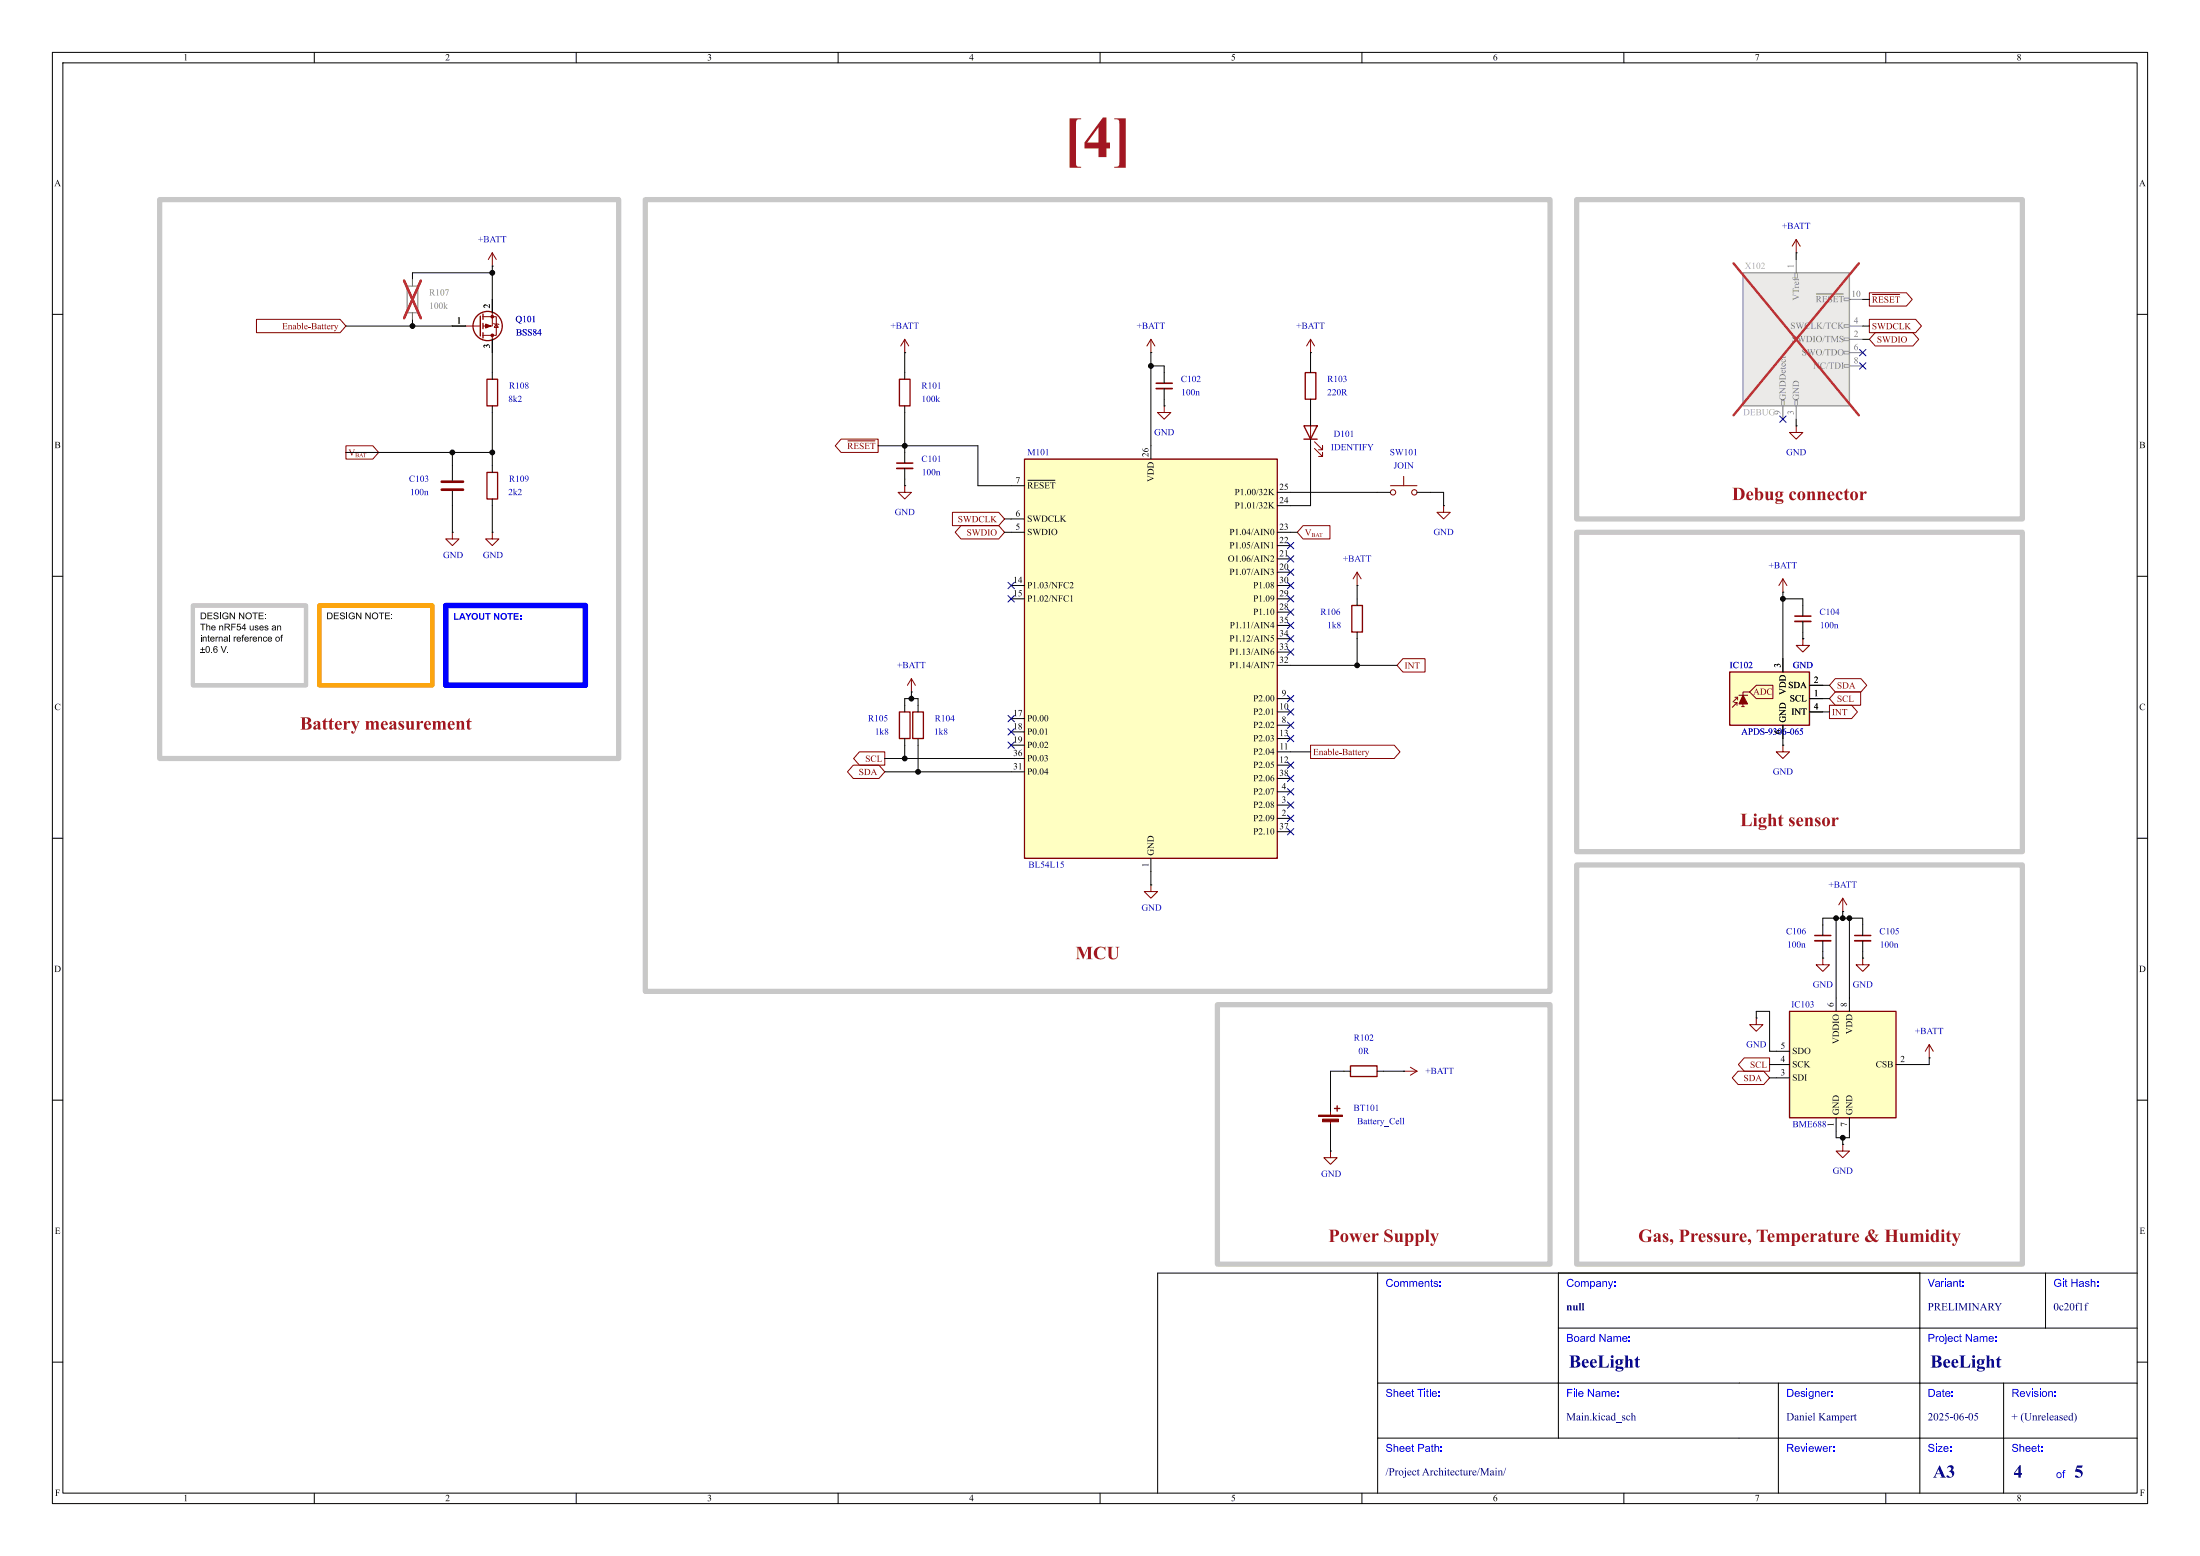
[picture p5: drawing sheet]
<svg xmlns="http://www.w3.org/2000/svg" width="420mm" height="297mm" viewBox="0 0 420 297" stroke-linecap="round" stroke-linejoin="round" font-family="sans-serif">
<g fill="none" stroke="#000" stroke-width=".19">
<path d="M10 10h400v277h-400zM12 12h396v273h-396zM60 10v2M110 10v2M160 10v2M210 10v2M260 10v2M310 10v2M360 10v2M94 50.8h.1M94 57.2v2.5M10 60h2"/>
<path d="M86.4 62.2h2.5M94 64.8v2.5M94 71.1v1.3M94 77.5v1.2M172.7 67.3h.1M219.7 67.3h.1M250.2 67.3h.1M408 60h2M86.4 88.9v2.8M86.4 93.7v2.8M94 88.9v1.3M94 95.3v1.2"/>
<path d="M342.9 81.3h.1M10 110h2M86.4 101.6h.1M94 101.6h.1M408 110h2M172.7 134.6v1.3M175.3 134.6v1.3M10 160h2M172.7 141v1.2M175.3 141v1.2M408 160h2M355.6 182.9h.1"/>
<path d="M10 210h2M408 210h2M263 243v42M297.5 253.5h110.5M297.5 243v31.5M366.5 243v42M390.5 243v10.5M408 243h-187v42M10 260h2M263 274.5h145M263 264h145M339.5 264v21"/>
<path d="M382.5 264v21M408 260h2M60 285v2M110 285v2M160 285v2M210 285v2M260 285v2M310 285v2M360 285v2"/>
</g>
<g fill="none" stroke="#840000" stroke-width=".25">
<path d="M92.2 59.9v1.1M91.7 60.3v3.8M92.2 61.7v1M92.2 63.5v1M93 72.4h2v5.1h-2zM93 90.2h2v5.1h-2zM171.7 135.9h2v5.1h-2zM174.2 135.9h2.1v5.1h-2.1z"/>
<circle cx="93.1" cy="62.2" r="2.79"/>
</g>
<g fill="none" stroke="#840000" stroke-width=".19">
<path d="M94 59.7v2.5h-1.8M94 48.3v2.5M94 48.3l-.8 1.2M94 48.3l.7 1.2M88.9 62.2h2.8M92.2 60.5h2.5v3.5h-2.5M94 64v.8M94.2 61.7l1 .3M94.7 61.8l.4 .7h-.7zM172.7 64.8l-.7 1.2M172.7 64.8l.8 1.2M172.7 64.8v2.5"/>
<path d="M219.7 64.8l-.8 1.2M219.7 64.8l.8 1.2M219.7 64.8v2.5M250.2 64.8l-.8 1.2M250.2 64.8l.8 1.2M250.2 64.8v2.5M342.9 81.3v1.3h1.3l-1.3 1.2-1.3-1.2h1.3M86.4 101.6v1.3h1.2l-1.2 1.2-1.3-1.2h1.3M94 101.6v1.3h1.2l-1.2 1.2-1.3-1.2h1.3M355.6 182.9v1.3h1.3l-1.3 1.2-1.3-1.2h1.3"/>
</g>
<g fill="#840000" stroke="#840000" stroke-width=".19">
<path d="M92.7 61.8l1 .4-1 .4z"/>
<circle cx="94" cy="64" r=".25"/>
<circle cx="94" cy="60.5" r=".25"/>
</g>
<path d="M77.7 54.6h2.1v5.1h-2.1z" fill="none" stroke="#9c9b98" stroke-width=".25"/>
<path d="M78.7 53.3v1.3M78.7 59.7v1.3" fill="none" stroke="#7a7a77" stroke-width=".19"/>
<path d="M77.1 53.6l3.2 7.1M80.3 53.6l-3.2 7.1" fill="none" stroke="#e12e31" stroke-width=".46"/>
<path d="M84.3 91.9h4.1M84.3 93.5h4.1" fill="none" stroke="#840000" stroke-width=".51"/>
<path d="M332.7 52.1h20.4v25.4h-20.4z" fill="#ebeae8"/>
<path d="M332.7 52.1h20.4v25.4h-20.4z" fill="none" stroke="#9c9b98" stroke-width=".25"/>
<path d="M342.6 52.1h.6v1h-.6zM340.1 76.5h.5v1h-.5zM342.6 76.5h.6v1h-.6zM352 62h1.1v.5h-1.1zM352 64.5h1.1v.5h-1.1zM352 67.1h1.1v.5h-1.1zM352 69.6h1.1v.5h-1.1z" fill="none" stroke="#9c9b98" stroke-width=".19"/>
<path d="M342.9 49.5v2.6M346.7 56.1h5.2M340.4 77.5v2.5M342.9 77.5v2.5M353.1 62.2h2.5M353.1 64.8h2.5M353.1 67.3h2.5M353.1 69.9h2.5" fill="none" stroke="#7a7a77" stroke-width=".19"/>
<path d="M330.9 50.3l24 29M354.9 50.3l-24 29" fill="none" stroke="#e12e31" stroke-width=".46"/>
<path d="M340.4 110.5l-.8 1.3M340.4 110.5l.7 1.3M340.4 110.5v2.5M344.2 121.9v1.3h1.2l-1.2 1.3-1.3-1.3h1.3" fill="none" stroke="#840000" stroke-width=".19"/>
<path d="M340.4 113h.1M344.2 115.6v2M344.2 118.6v2.1M344.2 121.9h.1" fill="none" stroke="#000" stroke-width=".19"/>
<path d="M342.6 117.6h3.1" fill="none" stroke="#840000" stroke-width=".3"/>
<path d="M342.6 118.6h3.1" fill="none" stroke="#840000" stroke-width=".33"/>
<path d="M330.2 128.3h15.2v10.1h-15.2z" fill="#ffffc2"/>
<g fill="none" stroke="#840000" stroke-width=".19">
<path d="M342.9 45.7l-.8 1.3M342.9 45.7l.8 1.3M342.9 45.7v2.6M331.1 134.1h.5M331.2 133.1h.5M331.6 134.1l-.9 .9M331.6 134.1v.5M331.7 133.1l-.9 .9M331.7 133.1v.5M332 132.7h1.6M332.5 134.9h.5M334 132.1l1.3-1.3h3.2v2.6h-3.2z"/>
<path d="M334 132.1h-1.3v2.8M340.4 142.2v1.3h1.2l-1.2 1.3-1.3-1.3h1.3M254 219.7v1.3h1.3l-1.3 1.2-1.3-1.2h1.3M254 212.1v.8M254 213.9v.7M268 204.5h2.5M269.2 203.7l1.3 .8M270.5 204.5l-1.3 .7"/>
</g>
<path d="M330.2 128.3h15.2v10.1h-15.2zM254.8 211.6h1M255.3 211.1v1M257.8 203.5h5.1v2h-5.1z" fill="none" stroke="#840000" stroke-width=".25"/>
<g fill="#840000" stroke="#840000" stroke-width=".19">
<path d="M332.7 132.7l.9 1.7h-1.6z"/>
<path d="M251.7 212.9h4.6v.2h-4.6z"/>
<path d="M252.5 213.6h3v.5h-3z"/>
</g>
<g fill="none" stroke="#000" stroke-width=".19">
<path d="M342.9 48.3h.1M340.4 125.7v2.6M340.4 138.4v2.6M345.4 130.8h2.6M345.4 133.4h2.6M345.4 135.9h2.6M340.4 142.2h.1M254 219.7h.1M254 209.6v2.5M254 214.6v2.6M256.5 204.5h1.3M262.9 204.5h1.3"/>
<path d="M268 204.5h.1"/>
</g>
<path d="M195.6 87.6h48.2v76.2h-48.2z" fill="#ffffc2"/>
<path d="M195.6 87.6h48.2v76.2h-48.2z" fill="none" stroke="#840000" stroke-width=".25"/>
<g fill="none" stroke="#000" stroke-width=".19">
<path d="M193 92.7h2.6M193 99.1h2.6M196.2 91.7h5.2M193 101.6h2.6M243.8 133.4h2.6M243.8 138.4h2.6M243.8 151.1h2.6M243.8 153.7h2.6M243.8 156.2h2.6M219.7 163.8v2.6M348 176.5v2.1M348 179.6v2"/>
<path d="M351.8 174h.1M335.3 194.3h.1M348 182.9h.1M368.3 201.9h.1"/>
</g>
<path d="M351.8 171.5l-.8 1.2M351.8 171.5l.8 1.2M351.8 171.5v2.5M335.3 194.3v1.3h1.2l-1.2 1.3-1.3-1.3h1.3M348 182.9v1.3h1.2l-1.2 1.2-1.3-1.2h1.3M368.3 199.4l-.8 1.3M368.3 199.4l.8 1.3M368.3 199.4v2.5" fill="none" stroke="#840000" stroke-width=".19"/>
<path d="M346.5 178.6h3" fill="none" stroke="#840000" stroke-width=".3"/>
<path d="M346.5 179.6h3" fill="none" stroke="#840000" stroke-width=".33"/>
<path d="M341.6 193h20.3v20.4h-20.3z" fill="#ffffc2"/>
<path d="M171.7 72.4h2v5.1h-2zM249.2 71.1h2v5.1h-2zM248.9 81.3h2.6l-1.3 2.5zM248.9 83.8h2.6M258.1 115.6h2v5.1h-2zM341.6 193h20.3v20.4h-20.3z" fill="none" stroke="#840000" stroke-width=".25"/>
<g fill="none" stroke="#000" stroke-width=".19">
<path d="M172.7 71.1v1.3M172.7 77.5v1.2M222.2 77.5h.1M222.2 71.1v2.1M222.2 74.2v2M250.2 69.9v1.2M250.2 76.2v1.3M250.2 78.7v2.6M172.7 92.7h.1M172.7 86.4v2M172.7 89.4v2M250.2 83.8v2.6"/>
<path d="M262.9 94h2.5M270.5 94h2.5M275.6 96.5h.1M259.1 111.8h.1M259.1 114.3v1.3M174 132.1h.1M259.1 120.7v1.2M219.7 168.9h.1M355.6 176.5v2.1M355.6 179.6v2M350.5 190.5v2.5M353.1 190.5v2.5"/>
<path d="M339.1 200.7h2.5M339.1 203.2h2.5M339.1 205.7h2.5M350.5 213.4v2.5M351.8 218.4h.1M353.1 213.4v2.5M361.9 203.2h2.6"/>
</g>
<path d="M220.7 73.2h3.1M171.2 88.4h3M354.1 178.6h3" fill="none" stroke="#840000" stroke-width=".3"/>
<path d="M220.7 74.2h3.1M171.2 89.4h3M354.1 179.6h3" fill="none" stroke="#840000" stroke-width=".33"/>
<g fill="none" stroke="#840000" stroke-width=".19">
<path d="M222.2 77.5v1.2h1.3l-1.3 1.3-1.2-1.3h1.2M172.7 92.7v1.3h1.3l-1.3 1.3-1.3-1.3h1.3M250.2 81.3v2.5M251 85.6l1.5 1.5v-.7v.7h-.8M251 84.3l1.5 1.6v-.8v.8h-.8M265.4 92.7h5.1M268 90.9v1.8M275.6 96.5v1.3h-1.3l1.3 1.3 1.3-1.3h-1.3M259.1 109.2l.7 1.3M259.1 109.2l-.8 1.3M259.1 109.2v2.6M174 129.5l.8 1.3"/>
<path d="M174 129.5l-.8 1.3M174 129.5v2.6M219.7 168.9v1.3h1.3l-1.3 1.3-1.3-1.3h1.3M351.8 218.4v1.3h1.3l-1.3 1.3-1.3-1.3h1.3"/>
<circle cx="265.9" cy="94" r=".51"/>
<circle cx="270" cy="94" r=".51"/>
</g>
<g fill="#840000">
<path d="M249.1 101h.5l-.1 .2 .3 .8 .3-.8-.1-.2h.3l-.5 1.2z"/>
<path d="M250.4 101.7l.5 .1 .1 .1-.1 .2 .1 .3-.6 .1 .1-.4h.1v.4a.2 .2 0 0 0 .3-.1 .2 .2 0 0 0 0-.2 .2 .2 0 0 0-.3-.1h-.1v-.3h.1v.3a.19 .19 0 0 0 .3 0 .19 .19 0 0 0 0-.3 .19 .19 0 0 0-.3 0z"/>
<path d="M251.5 101.7l.4 .8h-.3v-.3h-.3l.1 .3h-.3l.2-.3h.3l-.1-.3-.2 .3z"/>
<path d="M251.9 101.7h.6v.2l-.3-.1 .1 .7h-.3l.1-.7-.3 .1z"/>
</g>
<g fill="none" stroke="#840000" stroke-width=".19">
<path d="M356.9 55.9h7l1.2 1.3-1.2 1.2h-7zM357.5 56.2h5.1M356.9 61h8.8l1.1 1.2-1.1 1.3h-8.8zM358 63.5h7.2l1.1 1.3-1.1 1.2h-7.2l-1.1-1.2zM160.6 83.8h7v2.6h-7l-1.2-1.3zM161.9 84.1h5.1M181.8 97.8h8.9l1.1 1.3-1.1 1.2h-8.9zM183.5 100.3h7.2l1.1 1.3-1.1 1.3h-7.2l-1.2-1.3zM248.8 100.3h5.1v2.6h-5.1l-1.2-1.3zM267.8 125.7h4.2v2.6h-4.2l-1.1-1.3zM349.2 134.6h4.3l1.1 1.3-1.1 1.3h-4.3zM350.4 129.5h4.9l1.1 1.3-1.1 1.3h-4.9l-1.2-1.3z"/>
<path d="M350.4 132.1h4.8v2.5h-4.8l-1.2-1.2zM162.9 146h4.9l1.1 1.3-1.1 1.3h-4.9l-1.1-1.3zM164.1 143.5h4.8v2.6h-4.8l-1.1-1.3zM331.8 204.5h4.9l1.1 1.2-1.1 1.3h-4.9l-1.1-1.3zM333 201.9h4.8v2.6h-4.8l-1.1-1.3z"/>
</g>
<g fill="#840000">
<path d="M66.5 85.8h.5l-.1 .2 .3 .7 .3-.7-.1-.2h.4l-.6 1.2z"/>
<path d="M67.8 86.5h.5l.2 .2-.2 .2 .2 .3-.7 .1 .1-.4h.1v.3a.2 .2 0 0 0 .3 0 .2 .2 0 0 0 0-.3 .2 .2 0 0 0-.3 0h-.1v-.3h.1v.3a.19 .19 0 0 0 .3-.1 .19 .19 0 0 0 0-.2 .19 .19 0 0 0-.3 0z"/>
<path d="M69 86.5l.4 .8h-.3v-.3h-.3v.3h-.2l.2-.3h.3l-.2-.3-.1 .3z"/>
<path d="M69.3 86.5h.6v.2l-.2-.2 .1 .8h-.4l.1-.8-.2 .2z"/>
</g>
<path d="M49 61h15.9l1.1 1.2-1.1 1.3h-15.9zM66 85.1h5.2l1.1 1.3-1.1 1.2h-5.2zM250.2 142.2h16l1.1 1.3-1.1 1.3h-16z" fill="none" stroke="#840000" stroke-width=".19"/>
<g fill="none" stroke="#000" stroke-width=".19">
<path d="M94 50.8v6.4M94 52.1h-15.3v1.2M342.9 48.3v1.2M355.6 57.2h1.3M66 62.2h20.4M78.7 61v1.2M94 67.3v3.8M94 78.7v10.2M172.7 67.3v3.8M172.7 78.7v7.7M219.7 67.3v17.8M219.7 69.9h2.5v1.2"/>
<path d="M222.2 76.2v1.3M250.2 67.3v2.6M250.2 77.5v1.2M355.6 62.2h1.3M355.6 64.8h1.3M66 86.4h28M86.4 86.4v2.5M86.4 96.5v5.1M94 96.5v5.1M167.6 85.1h19.1v7.6h6.3M172.7 91.4v1.3M191.8 99.1h1.2"/>
<path d="M246.4 94h16.5M250.2 86.4v10.1h-3.8M273 94h2.6v2.5M342.9 80v1.3M191.8 101.6h1.2M246.4 101.6h1.2M259.1 111.8v2.5M340.4 113v12.7M340.4 114.3h3.8v1.3M172.7 134.6v-1.2h2.6v1.2M174 132.1v1.3M246.4 127h20.3"/>
<path d="M259.1 121.9v5.1M344.2 120.7v1.2M348 133.4h1.2M348 135.9h1.2M348 130.8h1.2M168.9 147.3h24.1M168.9 144.8h24.1M172.7 142.2v2.6M175.3 142.2v5.1M246.4 143.5h3.8M340.4 141v1.2M219.7 166.4v2.5"/>
<path d="M348 176.5v-1.2h7.6v1.2M350.5 175.3v15.2M351.8 174v1.3M353.1 175.3v15.2M335.3 194.3v-1.3h2.5v7.7h1.3M348 181.6v1.3M355.6 181.6v1.3M254 217.2v2.5M256.5 204.5h-2.5v5.1M264.2 204.5h3.8M337.8 203.2h1.3M337.8 205.7h1.3"/>
<path d="M350.5 215.9v1.3h2.6v-1.3M351.8 217.2v1.2M368.3 201.9v1.3h-3.8"/>
</g>
<g fill="none" stroke="#000084" stroke-width=".19">
<path d="M339.8 79.4l1.2 1.2M341 79.4l-1.2 1.2M355 69.2l1.2 1.3M355 66.7l1.2 1.2M356.2 69.2l-1.2 1.3M356.2 66.7l-1.2 1.2M192.4 113.7l1.2 1.2M192.4 111.2l1.2 1.2M193.6 113.7l-1.2 1.2M193.6 111.2l-1.2 1.2M245.8 118.8l1.2 1.2M245.8 113.7l1.2 1.2"/>
<path d="M245.8 106.1l1.2 1.2M245.8 108.6l1.2 1.2M245.8 111.2l1.2 1.2M245.8 103.5l1.2 1.2M245.8 116.2l1.2 1.2M247 118.8l-1.2 1.2M247 113.7l-1.2 1.2M247 106.1l-1.2 1.2M247 108.6l-1.2 1.2M247 111.2l-1.2 1.2M247 103.5l-1.2 1.2M247 116.2l-1.2 1.2"/>
<path d="M192.4 139.1l1.2 1.2M192.4 136.6l1.2 1.2M193.6 139.1l-1.2 1.2M193.6 136.6l-1.2 1.2M245.8 132.7l1.2 1.3M245.8 135.3l1.2 1.2M245.8 121.3l1.2 1.2M245.8 123.9l1.2 1.2M245.8 137.8l1.2 1.2M247 132.7l-1.2 1.3M247 135.3l-1.2 1.2M247 121.3l-1.2 1.2"/>
<path d="M247 123.9l-1.2 1.2M247 137.8l-1.2 1.2M192.4 141.6l1.2 1.2M193.6 141.6l-1.2 1.2M245.8 153.1l1.2 1.2M245.8 158.1l1.2 1.3M245.8 140.4l1.2 1.2M245.8 155.6l1.2 1.2M245.8 150.5l1.2 1.2M245.8 145.4l1.2 1.3M245.8 148l1.2 1.2M247 153.1l-1.2 1.2"/>
<path d="M247 158.1l-1.2 1.3M247 140.4l-1.2 1.2M247 155.6l-1.2 1.2M247 150.5l-1.2 1.2M247 145.4l-1.2 1.3M247 148l-1.2 1.2"/>
</g>
<path d="M36.8 115.6h21.6v15.2h-21.6z" fill="none" stroke="#c8c8c8" stroke-width=".8"/>
<g fill="#000">
<path d="M38.3 116.9h.5a.64 .64 0 0 1 .6 .6 .64 .64 0 0 1-.6 .7h-.5v-.2h.5a.49 .49 0 0 0 .4-.4 .49 .49 0 0 0-.4-.5h-.3v.9h-.2zM39.6 116.9h.9v.2h-.7v.4h.7v.1h-.7v.4h.8v.2h-1zM40.9 117l.6-.1 .2 .3-.2 .1a.27 .27 0 0 0-.3-.3 .27 .27 0 0 0-.2 .4h.2a.43 .43 0 0 1 .5 .6 .43 .43 0 0 1-.7 .2l-.3-.3 .2-.1a.31 .31 0 0 0 .3 .3 .31 .31 0 0 0 .3-.4l-.6-.2zM42 116.9h.2v1.3h-.2zM42.6 117.1l.6-.2 .3 .2 .1 .2h-.2a.49 .49 0 0 0-.7 0 .49 .49 0 0 0 0 .7 .49 .49 0 0 0 .7-.1v-.2h-.3v-.2h.5v.5a.69 .69 0 0 1-1 .1 .69 .69 0 0 1 0-1zM42.9 119.1h.5a.35 .35 0 0 1 .5 .2 .35 .35 0 0 1-.4 .4l.5 .6h-.2l-.4-.5h-.2h-.2v.5h-.1v-.7h.7l.1-.2-.1-.2h-.6v.4h-.1zM43.8 116.9h.2l.7 1v-1h.1v1.3h-.1l-.7-1v1h-.2zM45.3 119.1h.7v.1h-.6v.4a.42 .42 0 0 1 .6 .2 .42 .42 0 0 1-.3 .5 .42 .42 0 0 1-.5-.3h.1a.28 .28 0 0 0 .5 .1 .28 .28 0 0 0 0-.4 .28 .28 0 0 0-.5 0h-.1zM45.6 116.9h.2l.7 1v-1h.1v1.3h-.1l-.7-1v1h-.2zM46.7 119.1h.1v.8h.2v.1h-.2v.3h-.1v-.3h-.6v-.1h.6v-.6l-.4 .6h-.2zM47 117.1a.63 .63 0 0 1 1 .1 .63 .63 0 0 1-.3 .9 .63 .63 0 0 1-.8-.5h.1a.48 .48 0 0 0 .6 .4 .48 .48 0 0 0 .4-.6 .48 .48 0 0 0-.7-.3l-.3 .5h-.1zM48.2 116.9h1v.2h-.4v1.1h-.2v-1.1h-.4z"/>
<path d="M49.4 116.9h.9v.2h-.8v.4h.8v.1h-.8v.4h.8v.2h-.9zM50.6 117.3h.2v.1h-.2zM50.6 118h.2v.2h-.2zM62.4 116.9h.5a.64 .64 0 0 1 .6 .6 .64 .64 0 0 1-.6 .7h-.5v-.2h.5a.49 .49 0 0 0 .4-.4 .49 .49 0 0 0-.4-.5h-.3v.9h-.2zM63.7 116.9h1v.2h-.8v.4h.7v.1h-.7v.4h.8v.2h-1zM65 117l.6-.1 .2 .3-.1 .1a.27 .27 0 0 0-.3-.3 .27 .27 0 0 0-.2 .4h.2a.43 .43 0 0 1 .4 .6 .43 .43 0 0 1-.7 .2l-.2-.3 .1-.1a.31 .31 0 0 0 .4 .3 .31 .31 0 0 0 .2-.4l-.6-.2zM66.1 116.9h.2v1.3h-.2zM66.7 117.1l.7-.2 .3 .2v.2h-.1a.49 .49 0 0 0-.8 0 .49 .49 0 0 0 0 .7 .49 .49 0 0 0 .8-.1v-.2h-.4v-.2h.5v.5a.69 .69 0 0 1-.9 .1 .69 .69 0 0 1-.1-1zM68 116.9h.1l.7 1v-1h.2v1.3h-.2l-.7-1v1h-.1zM69.8 116.9h.1l.7 1v-1h.2v1.3h-.2l-.7-1v1h-.1zM71.2 117.1a.63 .63 0 0 1 .9 .1 .63 .63 0 0 1-.3 .9 .63 .63 0 0 1-.8-.5h.2a.48 .48 0 0 0 .5 .4 .48 .48 0 0 0 .4-.6 .48 .48 0 0 0-.7-.3l-.2 .5h-.2zM72.3 116.9h1v.2h-.4v1.1h-.2v-1.1h-.4z"/>
<path d="M73.5 116.9h.9v.2h-.7v.4h.7v.1h-.7v.4h.8v.2h-1zM74.7 117.3h.2v.1h-.2zM74.7 118h.2v.2h-.2zM38.6 123.5h.1v.4h.4v.1h-.4v.4h-.1v-.4h-.3v-.1h.3zM38.2 119.1h1v.1h-.4v1.1h-.2v-1.1h-.4zM38.3 124.4h.8v.2h-.8zM39.4 119.1h.1v.4l.3-.1 .3 .1v.8h-.1v-.6l-.2-.2-.2 .2-.1 .6h-.1zM39.4 123.4l.2-.1a.66 .66 0 0 1 .5 .7 .66 .66 0 0 1-.5 .6l-.3-.4-.1-.2h.2a.32 .32 0 0 0 0 .4 .32 .32 0 0 0 .5 0 .32 .32 0 0 0 0-.4 .32 .32 0 0 0 0-.5 .32 .32 0 0 0-.5 0 .32 .32 0 0 0 0 .5h-.2v-.2zM39.7 121.3l.2-.1v.3h.1l-.1 .2v.5l.1 .3a.23 .23 0 0 1-.2-.1 .23 .23 0 0 1-.1-.2v-.5h-.1zM40.3 124.4h.2v.2h-.2zM40.9 123.4l.4-.1 .2 .3-.4-.1-.2 .4a.41 .41 0 0 1 .6 .2 .41 .41 0 0 1-.3 .6 .41 .41 0 0 1-.5-.5h.2a.26 .26 0 0 0 .4 .2 .26 .26 0 0 0 0-.4 .26 .26 0 0 0-.4 .1l-.2 .1zM42.1 123.3h.2l.4 1.2 .4-1.2h.2l-.5 1.3h-.2z"/>
<path d="M43.4 124.4h.2v.2h-.2zM43.7 121.2h.2v1.3h-.2zM44.2 119.1h.8v.1h-.7v.4h.6v.1h-.6v.6h-.1zM46.3 121.2h.3l-.2 .2 .2 .3h-.2v.8h-.2v-.8h-.1zM53.7 121.2h.3l-.2 .2 .2 .3h-.2v.8h-.2v-.8h-.1z"/>
</g>
<path d="M61 115.6h21.5v15.2h-21.5z" fill="none" stroke="#ffa500" stroke-width=".8"/>
<path d="M85.1 115.6h26.7v15.2h-26.7z" fill="none" stroke="#00f" stroke-width="1"/>
<g fill="#00f">
<path d="M86.7 117h.2v1.1h.7v.2h-.9z"/>
<path d="M88.1 117h.3l.5 1.3h-.3l-.1-.3h-.5l-.1 .3h-.3l.2-.5h.6l-.1-.5-.2 .5h-.3z"/>
<path d="M88.8 117h.3l.3 .5 .3-.5h.3l-.5 .8v.5h-.2v-.5z"/>
<path d="M90.2 117.2a.64 .64 0 0 1 1 .1 .64 .64 0 0 1-.4 .9 .64 .64 0 0 1-.8-.5h.3a.4 .4 0 0 0 .5 .4 .4 .4 0 0 0 .1-.7l-.3-.2-.3 .2v.3h-.3z"/>
<path d="M91.4 117h.3v.7a.27 .27 0 0 0 .2 .4 .27 .27 0 0 0 .3-.4v-.7h.3v.9a.51 .51 0 0 1-.5 .4 .51 .51 0 0 1-.5-.4z"/>
<path d="M92.6 117h1v.2h-.3v1.1h-.3v-1.1h-.4z"/>
<path d="M94.3 117h.3l.5 .9v-.9h.2v1.3h-.2l-.6-.8v.8h-.2z"/>
<path d="M95.7 117.2a.64 .64 0 0 1 1 .1 .64 .64 0 0 1-.3 .9 .64 .64 0 0 1-.9-.5h.3a.4 .4 0 0 0 .6 .4 .4 .4 0 0 0 .1-.7l-.4-.2-.2 .2-.1 .3h-.3z"/>
<path d="M96.9 117h1v.2h-.4v1.1h-.2v-1.1h-.4z"/>
<path d="M98.1 117h.9v.2h-.7v.3h.7v.2h-.7v.4h.7v.2h-.9z"/>
<path d="M99.3 117.4h.2v.2h-.2z"/>
<path d="M99.3 118h.2v.3h-.2z"/>
</g>
<path d="M30.5 38.1h87.6v106.7h-87.6zM123.2 38.1h172.7v151.1h-172.7zM301 38.1h85.1v61h-85.1zM301 101.6h85.1v61h-85.1zM301 165.1h85.1v76.2h-85.1zM232.4 191.8h63.5v49.5h-63.5z" fill="none" stroke="#c8c8c8" stroke-width="1"/>
<path d="M94 57.2v2.5M86.4 62.2h2.5M94 64.8v2.5M340.4 125.7v2.6M340.4 138.4v2.6M344.2 121.9h.1M345.4 130.8h2.6M345.4 133.4h2.6M345.4 135.9h2.6" fill="none" stroke="#000" stroke-width=".19"/>
<path d="M78.7 53.3v1.3M78.7 59.7v1.3" fill="none" stroke="#7a7a77" stroke-width=".19"/>
<path d="M77.1 53.6l3.2 7.1M80.3 53.6l-3.2 7.1" fill="none" stroke="#e12e31" stroke-width=".46"/>
<g fill="#000" stroke="#000" stroke-width=".19">
<circle cx="94" cy="52.1" r=".46"/>
<circle cx="78.7" cy="62.2" r=".46"/>
<circle cx="219.7" cy="69.9" r=".46"/>
<circle cx="86.4" cy="86.4" r=".46"/>
<circle cx="94" cy="86.4" r=".46"/>
<circle cx="172.7" cy="85.1" r=".46"/>
<circle cx="340.4" cy="114.3" r=".46"/>
<circle cx="174" cy="133.4" r=".46"/>
<circle cx="259.1" cy="127" r=".46"/>
<circle cx="172.7" cy="144.8" r=".46"/>
<circle cx="175.3" cy="147.3" r=".46"/>
<circle cx="350.5" cy="175.3" r=".46"/>
<circle cx="351.8" cy="175.3" r=".46"/>
<circle cx="353.1" cy="175.3" r=".46"/>
<circle cx="351.8" cy="217.2" r=".46"/>
</g>
<text font-size="11.1" fill="#a21622" x="203" y="32.9">[4]</text>
<g font-size="3.5" fill="#a21622">
<text x="330.7" y="95.9">Debugconnector</text>
<text x="57.3" y="139.7">Batterymeasurement</text>
<text x="332.2" y="158.1">Lightsensor</text>
<text x="205.3" y="183.5">MCU</text>
<text x="253.6" y="237.5">PowerSupply</text>
<text x="312.7" y="237.5">Gas,Pressure,Temperature&amp; Humidity</text>
</g>
<g font-size="3.5" fill="#00007f">
<text x="299.5" y="261.9">BeeLight</text>
<text x="368.5" y="261.9">BeeLight</text>
<text x="369" y="282.9">A3</text>
<text x="384.4" y="282.9">4</text>
<text x="396" y="282.9">5</text>
</g>
<g font-size="2.1" fill="#00f">
<text x="264.5" y="246.2">Comments:</text>
<text x="299" y="246.2">Company:</text>
<text x="368" y="246.2">Variant:</text>
<text x="392" y="246.2">Git Hash:</text>
<text x="299" y="256.7">Board Name:</text>
<text x="368" y="256.7">Project Name:</text>
<text x="264.5" y="267.2">Sheet Title:</text>
<text x="299" y="267.2">File Name:</text>
<text x="341" y="267.2">Designer:</text>
<text x="368" y="267.2">Date:</text>
<text x="384" y="267.2">Revision:</text>
<text x="264.5" y="277.7">Sheet Path:</text>
<text x="341" y="277.7">Reviewer:</text>
<text x="368" y="277.7">Size:</text>
<text x="384" y="277.7">Sheet:</text>
<text x="392.5" y="282.7">of</text>
</g>
<g font-size="2.1" fill="#00007f">
<text x="299" y="250.7">null</text>
<text x="368" y="250.7">PRELIMINARY</text>
<text x="392" y="250.7">0c20f1f</text>
<text x="299" y="271.7">Main.kicad_sch</text>
<text x="341" y="271.7">DanielKampert</text>
<text x="368" y="271.7">2025-06-05</text>
<text x="384" y="271.7">+ (Unreleased)</text>
<text x="264.5" y="282.2">/ProjectArchitecture/Main/</text>
</g>
<g font-size="1.8">
<text x="35" y="12">1</text>
<text x="85" y="12">2</text>
<text x="135" y="12">3</text>
<text x="185" y="12">4</text>
<text x="235" y="12">5</text>
<text x="285" y="12">6</text>
<text x="335" y="12">7</text>
<text x="385" y="12">8</text>
<text x="10.3" y="36">A</text>
<text x="408.3" y="36">A</text>
<text x="93.7" y="58.9" transform="rotate(-90 93.7 58.9)">2</text>
<text x="87.2" y="62">1</text>
<text x="93.7" y="66.5" transform="rotate(-90 93.7 66.5)">3</text>
<text x="10.4" y="86">B</text>
<text x="219.5" y="87.2" transform="rotate(-90 219.5 87.2)">26</text>
<text x="408.4" y="86">B</text>
<text x="193.9" y="92.5">7</text>
<text x="196.1" y="93.7">~{RESET}</text>
<text x="220.7" y="92" transform="rotate(-90 220.7 92)">VDD</text>
<text x="235.7" y="95">P1.00/32K</text>
<text x="244.2" y="93.7">25</text>
<text x="193.9" y="98.8">6</text>
<text x="193.9" y="101.3">5</text>
<text x="196.1" y="100">SWDCLK</text>
<text x="235.7" y="97.5">P1.01/32K</text>
<text x="244.2" y="96.3">24</text>
<text x="244.2" y="101.3">23</text>
<text x="196.1" y="102.6">SWDIO</text>
<text x="234.4" y="107.7">O1.06/AIN2</text>
<text x="234.7" y="102.6">P1.04/AIN0</text>
<text x="234.7" y="105.1">P1.05/AIN1</text>
<text x="244.2" y="103.9">22</text>
<text x="244.2" y="106.4">21</text>
<text x="193.4" y="111.5">14</text>
<text x="196.1" y="112.7">P1.03/NFC2</text>
<text x="234.7" y="110.2">P1.07/AIN3</text>
<text x="239.2" y="112.7">P1.08</text>
<text x="244.2" y="109">20</text>
<text x="244.2" y="111.5">30</text>
<text x="193.4" y="114">15</text>
<text x="196.1" y="115.3">P1.02/NFC1</text>
<text x="239.2" y="115.3">P1.09</text>
<text x="239.2" y="117.8">P1.10</text>
<text x="244.2" y="114">29</text>
<text x="244.2" y="116.6">28</text>
<text x="244.2" y="119.1">35</text>
<text x="38.2" y="121">The nRF54 uses an</text>
<text x="38.2" y="123.2">internal reference of</text>
<text x="234.7" y="122.9">P1.12/AIN5</text>
<text x="234.7" y="125.4">P1.13/AIN6</text>
<text x="234.8" y="120.4">P1.11/AIN4</text>
<text x="244.2" y="121.7">34</text>
<text x="244.2" y="124.2">33</text>
<text x="234.7" y="128">P1.14/AIN7</text>
<text x="244.2" y="126.7">32</text>
<text x="340.1" y="127.4" transform="rotate(-90 340.1 127.4)">3</text>
<text x="341.4" y="131.8">SDA</text>
<text x="346.3" y="130.6">2</text>
<text x="10.4" y="136">C</text>
<text x="193.4" y="136.9">17</text>
<text x="239.2" y="134.3">P2.00</text>
<text x="239.2" y="136.9">P2.01</text>
<text x="244.2" y="135.6">10</text>
<text x="244.7" y="133.1">9</text>
<text x="341.3" y="137.9" transform="rotate(-90 341.3 137.9)">GND</text>
<text x="341.3" y="132.6" transform="rotate(-90 341.3 132.6)">VDD</text>
<text x="341.7" y="134.3">SCL</text>
<text x="342" y="136.9">INT</text>
<text x="346.3" y="133.1">1</text>
<text x="346.3" y="135.6">4</text>
<text x="408.4" y="136">C</text>
<text x="193.4" y="139.4">18</text>
<text x="193.4" y="142">19</text>
<text x="196.1" y="138.1">P0.00</text>
<text x="196.1" y="140.7">P0.01</text>
<text x="196.1" y="143.2">P0.02</text>
<text x="239.2" y="139.4">P2.02</text>
<text x="239.2" y="142">P2.03</text>
<text x="244.2" y="140.7">13</text>
<text x="244.3" y="143.3">11</text>
<text x="244.7" y="138.2">8</text>
<text x="340.1" y="140.1" transform="rotate(-90 340.1 140.1)">6</text>
<text x="193.4" y="144.5">36</text>
<text x="193.4" y="147.1">31</text>
<text x="196.1" y="145.8">P0.03</text>
<text x="196.1" y="148.3">P0.04</text>
<text x="239.2" y="144.5">P2.04</text>
<text x="239.2" y="147">P2.05</text>
<text x="239.2" y="149.6">P2.06</text>
<text x="244.2" y="145.8">12</text>
<text x="244.2" y="148.3">38</text>
<text x="239.2" y="152.1">P2.07</text>
<text x="239.2" y="154.7">P2.08</text>
<text x="244.7" y="150.9">4</text>
<text x="244.7" y="153.4">3</text>
<text x="244.7" y="156">2</text>
<text x="239.2" y="157.2">P2.09</text>
<text x="239.2" y="159.7">P2.10</text>
<text x="244.2" y="158.5">37</text>
<text x="219.5" y="165.5" transform="rotate(-90 219.5 165.5)">1</text>
<text x="220.7" y="163.3" transform="rotate(-90 220.7 163.3)">GND</text>
<text x="10.3" y="186">D</text>
<text x="408.3" y="186">D</text>
<text x="350.3" y="192.2" transform="rotate(-90 350.3 192.2)">6</text>
<text x="352.8" y="192.2" transform="rotate(-90 352.8 192.2)">8</text>
<text x="354" y="197.4" transform="rotate(-90 354 197.4)">VDD</text>
<text x="339.9" y="200.4">5</text>
<text x="339.9" y="202.9">4</text>
<text x="342.1" y="201.6">SDO</text>
<text x="351.5" y="199.3" transform="rotate(-90 351.5 199.3)">VDDIO</text>
<text x="362.8" y="202.9">2</text>
<text x="339.9" y="205.5">3</text>
<text x="342.1" y="204.2">SCK</text>
<text x="342.1" y="206.7">SDI</text>
<text x="358.1" y="204.2">CSB</text>
<text x="350.3" y="215.1" transform="rotate(-90 350.3 215.1)">1</text>
<text x="351.5" y="212.9" transform="rotate(-90 351.5 212.9)">GND</text>
<text x="352.8" y="215.1" transform="rotate(-90 352.8 215.1)">7</text>
<text x="354" y="212.9" transform="rotate(-90 354 212.9)">GND</text>
<text x="10.4" y="236">E</text>
<text x="408.4" y="236">E</text>
<text x="10.5" y="286">F</text>
<text x="35" y="287">1</text>
<text x="85" y="287">2</text>
<text x="135" y="287">3</text>
<text x="185" y="287">4</text>
<text x="235" y="287">5</text>
<text x="285" y="287">6</text>
<text x="335" y="287">7</text>
<text x="385" y="287">8</text>
<text x="408.5" y="286">F</text>
</g>
<g font-size="1.8" fill="#0000c2">
<text x="91.3" y="46.7">+BATT</text>
<text x="340.2" y="44.2">+BATT</text>
<text x="98.4" y="61.9">Q101</text>
<text x="98.5" y="64.5">BSS84</text>
<text x="170" y="63.2">+BATT</text>
<text x="217" y="63.2">+BATT</text>
<text x="247.5" y="63.2">+BATT</text>
<text x="97" y="77.2">8k2</text>
<text x="97.2" y="74.6">R108</text>
<text x="175.9" y="74.6">R101</text>
<text x="175.9" y="77.2">100k</text>
<text x="225.4" y="73.4">C102</text>
<text x="225.5" y="75.9">100n</text>
<text x="253.4" y="73.4">R103</text>
<text x="253.4" y="75.9">220R</text>
<text x="220.3" y="83.5">GND</text>
<text x="254.6" y="83.9">D101</text>
<text x="175.9" y="88.6">C101</text>
<text x="196.1" y="87.3">M101</text>
<text x="254.1" y="86.4">IDENTIFY</text>
<text x="265.3" y="87.3">SW101</text>
<text x="266" y="89.9">JOIN</text>
<text x="341" y="87.3">GND</text>
<text x="78.1" y="92.4">C103</text>
<text x="78.3" y="95">100n</text>
<text x="97" y="95">2k2</text>
<text x="97.2" y="92.4">R109</text>
<text x="176" y="91.2">100n</text>
<text x="170.8" y="98.8">GND</text>
<text x="84.6" y="107">GND</text>
<text x="92.2" y="107">GND</text>
<text x="256.4" y="107.7">+BATT</text>
<text x="273.7" y="102.6">GND</text>
<text x="337.6" y="108.9">+BATT</text>
<text x="252.1" y="117.8">R106</text>
<text x="347.3" y="117.8">C104</text>
<text x="253.4" y="120.4">1k8</text>
<text x="347.4" y="120.4">100n</text>
<text x="171.3" y="128">+BATT</text>
<text x="330.2" y="128">IC102</text>
<text x="342.2" y="128">GND</text>
<text x="165.7" y="138.1">R105</text>
<text x="167" y="140.7">1k8</text>
<text x="178.3" y="140.7">1k8</text>
<text x="178.4" y="138.1">R104</text>
<text x="332.4" y="140.7">APDS-9306-065</text>
<text x="338.4" y="148.3">GND</text>
<text x="196.3" y="166.1">BL54L15</text>
<text x="349.1" y="169.9">+BATT</text>
<text x="217.9" y="174.3">GND</text>
<text x="341" y="178.8">C106</text>
<text x="358.8" y="178.8">C105</text>
<text x="341.2" y="181.3">100n</text>
<text x="358.9" y="181.3">100n</text>
<text x="346.1" y="188.9">GND</text>
<text x="353.7" y="188.9">GND</text>
<text x="341.9" y="192.8">IC103</text>
<text x="365.6" y="197.8">+BATT</text>
<text x="258.4" y="199.1">R102</text>
<text x="259.3" y="201.6">0R</text>
<text x="333.4" y="200.4">GND</text>
<text x="272.1" y="205.5">+BATT</text>
<text x="258.4" y="212.5">BT101</text>
<text x="259.1" y="215">Battery_Cell</text>
<text x="342.2" y="215.6">BME688</text>
<text x="252.2" y="225.1">GND</text>
<text x="349.9" y="224.5">GND</text>
</g>
<g font-size="1.8" fill="#abaaa8">
<text x="333.1" y="51.8">X102</text>
<text x="81.9" y="56.9">R107</text>
<text x="81.9" y="59.4">100k</text>
<text x="332.8" y="79.7">DEBUG</text>
</g>
<g font-size="1.8" fill="#7a7a77">
<text x="342.6" y="51.2" transform="rotate(-90 342.6 51.2)">1</text>
<text x="343.9" y="57.4" transform="rotate(-90 343.9 57.4)">VTref</text>
<text x="346.6" y="58.1">~{RESET}</text>
<text x="353.4" y="56.9">10</text>
<text x="341.8" y="63.2">SWCLK/TCK</text>
<text x="342.1" y="65.8">SWDIO/TMS</text>
<text x="353.9" y="62">4</text>
<text x="353.9" y="64.5">2</text>
<text x="344" y="68.3">SWO/TDO</text>
<text x="346.1" y="70.8">NC/TDI</text>
<text x="353.9" y="67.1">6</text>
<text x="353.9" y="69.6">8</text>
<text x="341.3" y="76.5" transform="rotate(-90 341.3 76.5)">GNDDetect</text>
<text x="343.9" y="76.5" transform="rotate(-90 343.9 76.5)">GND</text>
<text x="340.1" y="79.2" transform="rotate(-90 340.1 79.2)">9</text>
<text x="342.6" y="79.2" transform="rotate(-90 342.6 79.2)">3</text>
</g>
<g font-size="1.8" fill="#840000">
<text x="357.3" y="58.2">~{RESET}</text>
<text x="53.9" y="63.3">Enable-Battery</text>
<text x="357.3" y="63.3">SWDCLK</text>
<text x="358.3" y="65.8">SWDIO</text>
<text x="161.7" y="86.2">~{RESET}</text>
<text x="182.8" y="100.1">SWDCLK</text>
<text x="184.5" y="102.7">SWDIO</text>
<text x="268.1" y="128.1">INT</text>
<text x="350.7" y="131.9">SDA</text>
<text x="334.7" y="133.1">ADC</text>
<text x="349.7" y="137">INT</text>
<text x="350.7" y="134.4">SCL</text>
<text x="163.9" y="148.4">SDA</text>
<text x="165.2" y="145.9">SCL</text>
<text x="250.7" y="144.6">Enable-Battery</text>
<text x="332.8" y="206.8">SDA</text>
<text x="334.1" y="204.3">SCL</text>
</g>
</svg>
